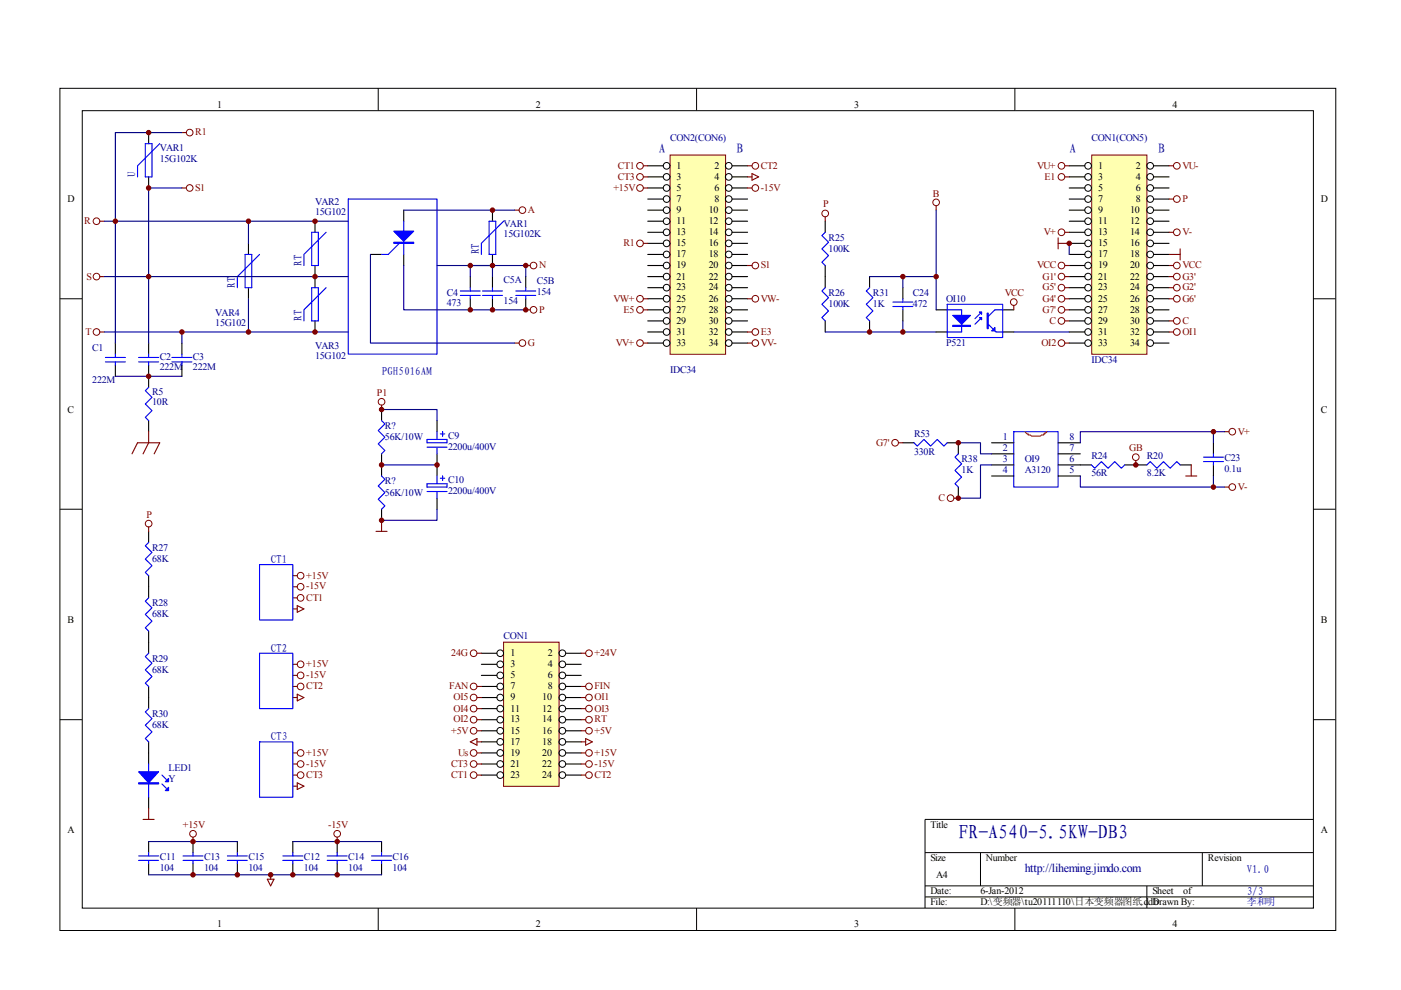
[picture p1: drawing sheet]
<svg xmlns="http://www.w3.org/2000/svg" width="297mm" height="210mm" viewBox="0 0 297 210" stroke-linecap="round" stroke-linejoin="round" font-family="sans-serif">
<g fill="none" stroke="#000" stroke-width=".21">
<path d="M12.7 18.7h270.5v178.6h-270.5zM80.2 18.7v4.7M147.7 18.7v4.7M215.2 18.7v4.7M17.4 23.5h261.1v169h-261.1zM12.7 63.3h4.7M278.4 63.3h4.7M12.7 108h4.7M278.4 108h4.7M12.7 152.6h4.7M278.4 152.6h4.7M278.4 173.7h-82.3v18.8"/>
<path d="M80.2 192.5v4.7M147.7 192.5v4.7M196.1 180.8h82.3M196.1 187.8h82.3M196.1 190.2h82.3M207.9 180.8v7M215.2 192.5v4.7M243.2 187.8v4.7M254.9 180.8v7"/>
</g>
<g fill="none" stroke="#00f" stroke-width=".23">
<path d="M30.8 30.5h1.4v7h-1.4zM33.9 30.5l-4.7 4.7v2.3M52 53.9h1.4v7.1h-1.4zM55 53.9l-4.7 4.7v2.4M66.1 49.3h1.4v7h-1.4zM69.1 49.3l-4.7 4.6v2.4M73.8 42.2h18.9v32.9h-18.9zM84.7 51.6l-2.4 2.3h-1.4M85.6 46.9v7M103.7 46.9h1.4v7h-1.4zM106.8 46.9l-4.7 4.7v2.3M22.3 76.7h4.3"/>
<path d="M22.3 75.8h4.3M24.5 75.1v.7M24.5 76.7v.7M29.4 76.7h4.2M29.4 75.8h4.2M31.5 75.1v.7M31.5 76.7v.7M36.4 76.7h4.3M36.4 75.8h4.3M38.6 75.1v.7M38.6 76.7v.7M66.1 61h1.4v7h-1.4z"/>
<path d="M69.1 61l-4.7 4.7v2.3M97.6 62.6h4.2M97.6 61.7h4.2M99.7 61v.7M99.7 62.6v.7M31.5 82.1l-.7 .7 1.4 1.4-1.4 1.5 1.4 1.4-1.4 1.4 .7 .7M31.5 115l-.7 .7 1.4 1.4-1.4 1.4 1.4 1.4-1.4 1.5 .7 .7M31.5 126.8l-.7 .7 1.4 1.4-1.4 1.4 1.4 1.4-1.4 1.4 .7 .7M31.5 138.5l-.7 .7 1.4 1.4-1.4 1.4 1.4 1.4-1.4 1.4 .7 .7M31.5 150.2l-.7 .7 1.4 1.5-1.4 1.4 1.4 1.4-1.4 1.4 .7 .7M31.5 162v7M34.3 166.2l1 1"/>
<path d="M34.3 164.3l1 1"/>
</g>
<g fill="none" stroke="#000" stroke-width=".23">
<path d="M31.5 28.1v2.4M31.5 37.5v2.4M52.7 51.6v2.3M66.8 46.9v2.4M66.8 56.3v4.7M78.5 53.9h2.4M85.6 44.6v2.3M85.6 53.9v2.4M99.7 58.6v2.4M104.4 44.6v2.3M104.4 53.9v2.4M24.5 72.7v2.4"/>
<path d="M24.5 77.4v2.4M31.5 72.7v2.4M31.5 77.4v4.7M38.6 72.7v2.4M38.6 77.4v2.4M52.7 61v2.3M66.8 68v2.4M99.7 63.3v2.4M31.5 89.2v2.3M31.5 112.7v2.3M31.5 122.1v4.7M31.5 133.8v4.7"/>
<path d="M31.5 145.5v4.7M31.5 157.3v4.7M31.5 169v2.4"/>
</g>
<g fill="none" stroke="#800000" stroke-width=".21">
<circle cx="40.2" cy="39.9" r=".71"/>
<circle cx="40.2" cy="28.1" r=".71"/>
<circle cx="20.5" cy="46.9" r=".71"/>
<circle cx="20.5" cy="58.6" r=".71"/>
<circle cx="110.8" cy="44.6" r=".71"/>
<circle cx="113.1" cy="56.3" r=".7"/>
<circle cx="20.5" cy="70.4" r=".71"/>
<circle cx="110.8" cy="72.7" r=".71"/>
<circle cx="113.1" cy="65.7" r=".71"/>
<circle cx="31.5" cy="111" r=".71"/>
</g>
<g fill="none" stroke="#800000" stroke-width=".23">
<path d="M38.6 28.1h.9M38.6 39.9h.9M21.2 46.9h.9M21.2 58.6h.9M109.1 44.6h1M111.5 56.3h.9M21.2 70.4h.9M109.1 72.7h1M111.5 65.7h.9M28 96.2l1.2-2.3h4.7l-1.2 2.3M31.5 91.5v2.4l-1.2 2.3M31.5 111.7v1"/>
<path d="M30.3 173.7h2.4M31.5 171.4v2.3"/>
</g>
<g fill="#00f" stroke="#00f" stroke-width=".23">
<path d="M83.5 49h4.2l-2.1 2.1z"/>
<path d="M29.4 163.6h4.2l-2.1 2.4z"/>
<path d="M35.7 166.9v.7h-.7z"/>
<path d="M35 165.7l.7-.7v.7z"/>
<path d="M83.5 51.4h4.2v.2h-4.2z" fill-rule="evenodd"/>
<path d="M29.4 166h4.2v.2h-4.2z" fill-rule="evenodd"/>
</g>
<g fill="none" stroke="#000080" stroke-width=".23">
<path d="M38.6 28.1h-14.1v44.6M38.6 39.9h-7.1v32.8M22.1 46.9h51.7M22.1 58.6h51.7M52.7 46.9v4.7M78.5 53.9v18.8h30.6M85.6 56.3v9.4h25.9M85.6 44.6h23.5M92.7 56.3h11.7h-4.7v2.3M22.1 70.4h51.7M24.5 79.8h14.1M38.6 70.4v2.3"/>
<path d="M52.7 63.3v7.1"/>
</g>
<g fill="#800000" stroke="#800000" stroke-width=".21">
<circle cx="66.8" cy="46.9" r=".47"/>
<circle cx="66.8" cy="70.4" r=".47"/>
<circle cx="66.8" cy="58.6" r=".47"/>
<circle cx="38.6" cy="70.4" r=".47"/>
<circle cx="31.5" cy="79.8" r=".47"/>
<circle cx="104.4" cy="44.6" r=".47"/>
<circle cx="24.5" cy="46.9" r=".47"/>
<circle cx="31.5" cy="28.1" r=".47"/>
<circle cx="31.5" cy="39.9" r=".47"/>
<circle cx="31.5" cy="58.6" r=".47"/>
</g>
<path d="M231.6 32.9h11.6v42.2h-11.6z" fill="#ffffb0"/>
<path d="M231.5 32.9h11.7v42.2h-11.7z" fill="none" stroke="#800000" stroke-width=".21"/>
<g fill="none" stroke="#000" stroke-width=".21">
<circle cx="230.7" cy="35.2" r=".71"/>
<circle cx="230.7" cy="37.5" r=".7"/>
<circle cx="230.7" cy="39.9" r=".7"/>
<circle cx="243.9" cy="35.2" r=".71"/>
<circle cx="243.9" cy="37.5" r=".71"/>
<circle cx="243.9" cy="39.9" r=".71"/>
<circle cx="230.7" cy="49.2" r=".71"/>
<circle cx="230.7" cy="51.6" r=".71"/>
<circle cx="230.7" cy="44.6" r=".7"/>
<circle cx="230.7" cy="53.9" r=".7"/>
<circle cx="230.7" cy="46.9" r=".7"/>
<circle cx="230.7" cy="56.3" r=".7"/>
<circle cx="230.7" cy="58.6" r=".7"/>
<circle cx="230.7" cy="42.2" r=".7"/>
<circle cx="243.9" cy="49.2" r=".71"/>
<circle cx="243.9" cy="51.6" r=".71"/>
<circle cx="243.9" cy="53.9" r=".71"/>
<circle cx="243.9" cy="44.6" r=".71"/>
<circle cx="243.9" cy="46.9" r=".71"/>
<circle cx="243.9" cy="56.3" r=".71"/>
<circle cx="243.9" cy="58.6" r=".71"/>
<circle cx="243.9" cy="42.2" r=".71"/>
<circle cx="230.7" cy="65.7" r=".71"/>
<circle cx="230.7" cy="68" r=".71"/>
<circle cx="230.7" cy="61" r=".7"/>
<circle cx="230.7" cy="72.7" r=".7"/>
<circle cx="230.7" cy="70.4" r=".7"/>
<circle cx="230.7" cy="63.3" r=".7"/>
<circle cx="243.9" cy="68" r=".71"/>
<circle cx="243.9" cy="65.7" r=".71"/>
<circle cx="243.9" cy="61" r=".71"/>
<circle cx="243.9" cy="63.3" r=".71"/>
<circle cx="243.9" cy="72.7" r=".71"/>
<circle cx="243.9" cy="70.4" r=".71"/>
</g>
<g fill="none" stroke="#000" stroke-width=".23">
<path d="M226.7 35.2h3.3M226.7 37.5h3.3M226.7 39.9h3.3M244.6 35.2h3.3M244.6 37.5h3.3M244.6 39.9h3.3M226.7 42.2h3.3M226.7 44.6h3.3M226.7 46.9h3.3M226.7 49.3h3.3M226.7 51.6h3.3M226.7 53.9h3.3"/>
<path d="M226.7 56.3h3.3M226.7 58.6h3.3M244.6 42.2h3.3M244.6 44.6h3.3M244.6 46.9h3.3M244.6 49.3h3.3M244.6 51.6h3.3M244.6 53.9h3.3M244.6 56.3h3.3M244.6 58.6h3.3M226.7 61h3.3M226.7 63.3h3.3"/>
<path d="M226.7 65.7h3.3M226.7 68h3.3M226.7 70.4h3.3M226.7 72.7h3.3M244.6 61h3.3M244.6 63.3h3.3M244.6 65.7h3.3M244.6 68h3.3M244.6 70.4h3.3M244.6 72.7h3.3"/>
</g>
<path d="M142.2 32.9h11.6v42.2h-11.6z" fill="#ffffb0"/>
<g fill="none" stroke="#800000" stroke-width=".21">
<path d="M142.1 32.9h11.7v42.2h-11.7z"/>
<circle cx="135.7" cy="35.2" r=".71"/>
<circle cx="135.7" cy="39.9" r=".71"/>
<circle cx="135.7" cy="37.5" r=".71"/>
<circle cx="160.1" cy="35.2" r=".71"/>
<circle cx="160.1" cy="39.9" r=".7"/>
<circle cx="225.1" cy="35.2" r=".71"/>
<circle cx="225.1" cy="37.5" r=".71"/>
<circle cx="249.5" cy="35.2" r=".71"/>
<circle cx="135.7" cy="51.6" r=".71"/>
<circle cx="160.1" cy="56.3" r=".7"/>
<circle cx="175" cy="45.3" r=".71"/>
<circle cx="198.5" cy="42.9" r=".71"/>
<circle cx="225.1" cy="49.2" r=".71"/>
<circle cx="225.1" cy="56.3" r=".71"/>
<circle cx="225.1" cy="58.6" r=".71"/>
<circle cx="249.5" cy="49.2" r=".71"/>
<circle cx="249.5" cy="56.3" r=".71"/>
<circle cx="249.5" cy="58.6" r=".71"/>
<circle cx="249.5" cy="42.2" r=".71"/>
<circle cx="135.7" cy="65.7" r=".71"/>
<circle cx="135.7" cy="63.3" r=".71"/>
<circle cx="135.7" cy="72.7" r=".71"/>
<circle cx="160.1" cy="70.4" r=".7"/>
<circle cx="160.1" cy="63.3" r=".7"/>
<circle cx="160.1" cy="72.7" r=".7"/>
<circle cx="214.9" cy="64" r=".71"/>
<circle cx="225.1" cy="65.7" r=".71"/>
<circle cx="225.1" cy="61" r=".71"/>
<circle cx="225.1" cy="63.3" r=".71"/>
<circle cx="225.1" cy="72.7" r=".71"/>
<circle cx="249.5" cy="68" r=".71"/>
<circle cx="249.5" cy="61" r=".71"/>
<circle cx="249.5" cy="70.4" r=".71"/>
<circle cx="249.5" cy="63.3" r=".71"/>
<circle cx="80.9" cy="85.2" r=".71"/>
</g>
<g fill="none" stroke="#000" stroke-width=".21">
<circle cx="141.3" cy="35.2" r=".71"/>
<circle cx="141.3" cy="39.9" r=".71"/>
<circle cx="141.3" cy="37.5" r=".71"/>
<circle cx="154.5" cy="35.2" r=".71"/>
<circle cx="154.5" cy="39.9" r=".71"/>
<circle cx="154.5" cy="37.5" r=".71"/>
<circle cx="141.3" cy="49.2" r=".71"/>
<circle cx="141.3" cy="51.6" r=".71"/>
<circle cx="141.3" cy="44.6" r=".71"/>
<circle cx="141.3" cy="53.9" r=".71"/>
<circle cx="141.3" cy="46.9" r=".71"/>
<circle cx="141.3" cy="56.3" r=".71"/>
<circle cx="141.3" cy="42.2" r=".71"/>
<circle cx="141.3" cy="58.6" r=".71"/>
<circle cx="154.5" cy="49.2" r=".71"/>
<circle cx="154.5" cy="51.6" r=".71"/>
<circle cx="154.5" cy="44.6" r=".71"/>
<circle cx="154.5" cy="53.9" r=".71"/>
<circle cx="154.5" cy="46.9" r=".71"/>
<circle cx="154.5" cy="56.3" r=".71"/>
<circle cx="154.5" cy="42.2" r=".71"/>
<circle cx="154.5" cy="58.6" r=".71"/>
<circle cx="141.3" cy="65.7" r=".71"/>
<circle cx="141.3" cy="68" r=".71"/>
<circle cx="141.3" cy="61" r=".71"/>
<circle cx="141.3" cy="70.4" r=".71"/>
<circle cx="141.3" cy="63.3" r=".71"/>
<circle cx="141.3" cy="72.7" r=".71"/>
<circle cx="154.5" cy="65.7" r=".71"/>
<circle cx="154.5" cy="68" r=".71"/>
<circle cx="154.5" cy="61" r=".71"/>
<circle cx="154.5" cy="72.7" r=".71"/>
<circle cx="154.5" cy="63.3" r=".71"/>
<circle cx="154.5" cy="70.4" r=".71"/>
</g>
<g fill="none" stroke="#000" stroke-width=".23">
<path d="M137.3 35.2h3.3M137.3 37.5h3.3M137.3 39.9h3.3M155.2 35.2h3.3M155.2 37.5h3.3M155.2 39.9h3.3M137.3 42.2h3.3M137.3 44.6h3.3M137.3 46.9h3.3M137.3 49.3h3.3M137.3 51.6h3.3M137.3 53.9h3.3"/>
<path d="M137.3 56.3h3.3M137.3 58.6h3.3M155.2 42.2h3.3M155.2 44.6h3.3M155.2 46.9h3.3M155.2 49.3h3.3M155.2 51.6h3.3M155.2 53.9h3.3M155.2 56.3h3.3M155.2 58.6h3.3M175 46.9v2.4M175 56.3v4.7"/>
<path d="M184.4 58.6v2.4M137.3 61h3.3M137.3 63.3h3.3M137.3 65.7h3.3M137.3 68h3.3M137.3 70.4h3.3M137.3 72.7h3.3M155.2 61h3.3M155.2 63.3h3.3M155.2 65.7h3.3M155.2 68h3.3M155.2 70.4h3.3"/>
<path d="M155.2 72.7h3.3M175 68v2.4M184.4 68v2.4M191.4 61v2.3M191.4 65.7v2.3M198.5 65.7h2.3M198.5 70.4h2.3M212.6 65.7h2.3M212.6 70.4h2.3M80.9 86.8v2.4M80.9 96.2v4.7M92.7 89.2v2.3"/>
<path d="M92.7 96.2v4.7M80.9 108v2.3M92.7 105.6v2.4"/>
</g>
<g fill="none" stroke="#800000" stroke-width=".23">
<path d="M136.4 39.9h.9M136.4 37.5h.9M136.4 35.2h.9M158.5 39.9h.9M158.5 37.5h.9M158.5 35.2h.9M159.4 36.8l1.5 .7-1.5 .7zM225.8 37.5h.9M225.8 35.2h.9M247.9 35.2h.9M136.4 51.6h.9M158.5 56.3h.9"/>
<path d="M175 46v.9M198.5 43.6v1M224.3 51.6h2.4M224.3 50.4v2.4M225.8 56.3h.9M225.8 49.3h.9M225.8 58.6h.9M247.9 56.3h.9M247.9 49.3h.9M247.9 58.6h.9M247.9 42.2h.9M247.9 53.9h2.3"/>
<path d="M250.2 52.8v2.3M136.4 63.3h.9M136.4 65.7h.9M136.4 72.7h.9M158.5 63.3h.9M158.5 72.7h.9M158.5 70.4h.9M214.9 64.8v.9M225.8 63.3h.9M225.8 65.7h.9M225.8 72.7h.9M225.8 61h.9"/>
<path d="M247.9 63.3h.9M247.9 70.4h.9M247.9 61h.9M247.9 68h.9M80.9 85.9v.9M79.7 112.7h2.4M80.9 110.3v2.4"/>
</g>
<path d="M184.4 58.6h14.1v7.1M191.4 58.6v2.4M198.5 44.6v14M226.7 51.6v2.3M175 70.4h23.5M191.4 68v2.4M214.9 70.4h11.8M80.9 86.8h11.8v2.4M80.9 98.6h11.8M92.7 108v2.3h-11.8" fill="none" stroke="#000080" stroke-width=".23"/>
<g fill="#800000" stroke="#800000" stroke-width=".21">
<circle cx="226.7" cy="51.6" r=".47"/>
<circle cx="198.5" cy="58.6" r=".47"/>
<circle cx="191.4" cy="58.6" r=".47"/>
<circle cx="191.4" cy="70.4" r=".47"/>
<circle cx="184.4" cy="70.4" r=".47"/>
<circle cx="80.9" cy="98.6" r=".47"/>
<circle cx="80.9" cy="110.3" r=".47"/>
<circle cx="92.7" cy="98.6" r=".47"/>
<circle cx="80.9" cy="86.8" r=".47"/>
</g>
<g fill="none" stroke="#00f" stroke-width=".23">
<path d="M175 49.3l-.7 .7 1.4 1.4-1.4 1.4 1.4 1.4-1.4 1.4 .7 .7M175 61l-.7 .7 1.4 1.4-1.4 1.4 1.4 1.4-1.4 1.4 .7 .7M184.4 61l-.7 .7 1.4 1.4-1.4 1.4 1.4 1.4-1.4 1.4 .7 .7M189.3 65h4.2M189.3 64h4.2M191.4 63.3v.7M191.4 65v.7M200.8 64.5h11.8v7.1h-11.8zM200.8 65.7h3.1v4.7h-3.1M208.1 67.3l-1.4 1.4M208.1 66.2l-1.4 1.4M209.5 68.7l1.7 1.7h1.4"/>
<path d="M212.6 65.7h-1.7l-1.4 1.4M80.9 89.2l.7 .7-1.4 1.4 1.4 1.4-1.4 1.4 1.4 1.4-.7 .7M90.5 93.2h4.3v.7h-4.3zM90.5 94.8h4.3M92.7 91.5v1.7M92.7 94.8v1.4M93.4 92h.9M93.8 91.5v1M80.9 100.9l.7 .7-1.4 1.4 1.4 1.4-1.4 1.5 1.4 1.4-.7 .7M90.5 102.6h4.3v.7h-4.3zM90.5 104.2h4.3M92.7 100.9v1.7"/>
<path d="M92.7 104.2v1.4M93.4 101.4h.9M93.8 100.9v1"/>
</g>
<g fill="#00f" stroke="#00f" stroke-width=".23">
<path d="M202 66.9h3.8l-1.9 1.8z"/>
<path d="M207.7 66.2h.4v.4z"/>
<path d="M207.7 67.3h.4v.5z"/>
<path d="M210.9 69.5v.7h-.7z"/>
<path d="M202 69h3.8v.2h-3.8z" fill-rule="evenodd"/>
<path d="M209.3 66.4h.2v3.3h-.2z" fill-rule="evenodd"/>
</g>
<path d="M106.8 136.2h11.7v30.5h-11.7z" fill="#ffffb0"/>
<g fill="none" stroke="#800000" stroke-width=".21">
<path d="M106.8 136.2h11.7v30.5h-11.7z"/>
<circle cx="225.1" cy="68" r=".71"/>
<circle cx="189.8" cy="93.9" r=".71"/>
<circle cx="240.8" cy="96.9" r=".7"/>
<circle cx="261.3" cy="91.5" r=".71"/>
<circle cx="201.5" cy="105.6" r=".71"/>
<circle cx="261.3" cy="103.3" r=".71"/>
<circle cx="63.7" cy="126.8" r=".71"/>
<circle cx="63.7" cy="124.4" r=".71"/>
<circle cx="63.7" cy="122.1" r=".71"/>
<circle cx="100.4" cy="138.5" r=".71"/>
<circle cx="124.9" cy="138.5" r=".7"/>
<circle cx="63.7" cy="143.2" r=".71"/>
<circle cx="63.7" cy="145.5" r=".71"/>
<circle cx="63.7" cy="140.8" r=".71"/>
<circle cx="63.7" cy="159.6" r=".71"/>
<circle cx="100.4" cy="145.5" r=".71"/>
<circle cx="100.4" cy="159.6" r=".71"/>
<circle cx="100.4" cy="152.6" r=".71"/>
<circle cx="100.4" cy="147.9" r=".71"/>
<circle cx="100.4" cy="154.9" r=".71"/>
<circle cx="100.4" cy="150.2" r=".71"/>
<circle cx="124.9" cy="145.5" r=".71"/>
<circle cx="124.9" cy="159.6" r=".71"/>
<circle cx="124.9" cy="152.6" r=".7"/>
<circle cx="124.9" cy="147.9" r=".7"/>
<circle cx="124.9" cy="154.9" r=".7"/>
<circle cx="124.9" cy="150.2" r=".7"/>
<circle cx="40.9" cy="176.8" r=".71"/>
<circle cx="63.7" cy="162" r=".71"/>
<circle cx="63.7" cy="164.3" r=".71"/>
<circle cx="71.5" cy="176.8" r=".71"/>
<circle cx="100.4" cy="162" r=".71"/>
<circle cx="100.4" cy="164.3" r=".71"/>
<circle cx="124.9" cy="162" r=".7"/>
<circle cx="124.9" cy="164.3" r=".7"/>
</g>
<g fill="none" stroke="#000" stroke-width=".21">
<circle cx="106.1" cy="138.5" r=".71"/>
<circle cx="119.2" cy="138.5" r=".71"/>
<circle cx="106.1" cy="143.2" r=".71"/>
<circle cx="106.1" cy="157.3" r=".71"/>
<circle cx="106.1" cy="145.5" r=".71"/>
<circle cx="106.1" cy="140.8" r=".71"/>
<circle cx="106.1" cy="159.6" r=".71"/>
<circle cx="106.1" cy="152.6" r=".71"/>
<circle cx="106.1" cy="147.9" r=".71"/>
<circle cx="106.1" cy="154.9" r=".71"/>
<circle cx="106.1" cy="150.2" r=".71"/>
<circle cx="119.2" cy="143.2" r=".71"/>
<circle cx="119.2" cy="157.3" r=".71"/>
<circle cx="119.2" cy="145.5" r=".71"/>
<circle cx="119.2" cy="140.8" r=".71"/>
<circle cx="119.2" cy="159.6" r=".71"/>
<circle cx="119.2" cy="152.6" r=".71"/>
<circle cx="119.2" cy="147.9" r=".71"/>
<circle cx="119.2" cy="154.9" r=".71"/>
<circle cx="119.2" cy="150.2" r=".71"/>
<circle cx="106.1" cy="162" r=".71"/>
<circle cx="106.1" cy="164.3" r=".71"/>
<circle cx="119.2" cy="162" r=".71"/>
<circle cx="119.2" cy="164.3" r=".71"/>
</g>
<g fill="none" stroke="#000" stroke-width=".23">
<path d="M104.4 58.6v2.4M111.5 58.6v2.4M104.4 63.3v2.4M111.5 63.3v2.4M191.4 93.9h2.4M200.8 93.9h2.4v2.3M210.2 93.9h4.7M210.2 96.2h4.7M210.2 98.6h4.7M224.3 93.9h4.7M224.3 96.2h4.7M224.3 98.6h7.1"/>
<path d="M238.5 98.6h4.7M250.2 98.6h2.4M257.3 93.9v2.3M257.3 98.6v2.3M203.2 103.3v2.3M210.2 100.9h4.7M224.3 100.9h4.7M102.1 138.5h3.3M119.9 138.5h3.3M102.1 140.9h3.3M102.1 143.2h3.3M102.1 145.5h3.3"/>
<path d="M102.1 147.9h3.3M102.1 150.2h3.3M102.1 152.6h3.3M102.1 154.9h3.3M102.1 157.3h3.3M102.1 159.6h3.3M119.9 140.9h3.3M119.9 143.2h3.3M119.9 145.5h3.3M119.9 147.9h3.3M119.9 150.2h3.3M119.9 152.6h3.3"/>
<path d="M119.9 154.9h3.3M119.9 157.3h3.3M119.9 159.6h3.3M31.5 178.4v2.4M40.9 178.4v2.4M50.3 178.4v2.4M62.1 178.4v2.4M71.5 178.4v2.4M80.9 178.4v2.4M102.1 162h3.3M102.1 164.3h3.3M119.9 162h3.3"/>
<path d="M119.9 164.3h3.3M31.5 183.1v2.4M40.9 183.1v2.4M50.3 183.1v2.4M62.1 183.1v2.4M71.5 183.1v2.4M80.9 183.1v2.4"/>
</g>
<g fill="none" stroke="#800000" stroke-width=".23">
<path d="M225.8 68h.9M190.5 93.9h.9M240.8 97.6v1M252.6 98.6v2.3M259.6 91.5h1M202.2 105.6h1M251.4 100.9h2.3M259.6 103.3h1M62.1 122.1h.9M62.1 124.4h.9M62.1 129.1h.9M62.1 126.8h.9"/>
<path d="M63 128.4l1.4 .7-1.4 .7zM101.1 138.5h1M123.2 138.5h1M62.1 145.5h.9M62.1 147.9h.9M62.1 159.6h.9M62.1 140.9h.9M62.1 143.2h.9M63 147.2l1.4 .7-1.4 .7zM99.7 157.3l1.4-.7v1.4zM101.1 145.5h1M101.1 147.9h1"/>
<path d="M101.1 150.2h1M101.1 152.6h1M101.1 154.9h1M101.1 159.6h1M101.1 157.3h1M123.2 145.5h1M123.2 147.9h1M123.2 150.2h1M123.2 152.6h1M123.2 154.9h1M123.2 159.6h1M123.2 157.3h1"/>
<path d="M124.2 156.6l1.4 .7-1.4 .7zM40.9 177.5v.9M62.1 162h.9M62.1 164.3h.9M62.1 166.7h.9M63 166l1.4 .7-1.4 .7zM71.5 177.5v.9M101.1 162h1M101.1 164.3h1M123.2 162h1M123.2 164.3h1M56.7 186.4h1.4l-.7 1.4z"/>
<path d="M57.4 185.5v.9"/>
</g>
<g fill="none" stroke="#00f" stroke-width=".23">
<path d="M102.3 61.7h4.2M102.3 62.6h4.2M104.4 61v.7M104.4 62.6v.7M109.4 61.7h4.2M109.4 62.6h4.2M111.5 61v.7M111.5 62.6v.7M193.8 93.9l.7 .7 1.4-1.4 1.4 1.4 1.4-1.4 1.4 1.4 .7-.7M203.2 96.2l-.7 .7 1.4 1.4-1.4 1.4 1.4 1.5-1.4 1.4 .7 .7M214.9 91.5h9.4v11.8h-9.4zM231.4 98.6l.7 .7 1.4-1.4 1.4 1.4 1.4-1.4 1.4 1.4 .8-.7"/>
<path d="M243.2 98.6l.7-.7 1.4 1.4 1.4-1.4 1.4 1.4 1.4-1.4 .7 .7M255.2 97.9h4.2M255.2 96.9h4.2M257.3 96.2v.7M257.3 97.9v.7M55 119.7h7.1v11.8h-7.1zM55 138.5h7.1v11.7h-7.1zM55 157.3h7.1v11.7h-7.1zM29.4 181.5h4.2M29.4 182.4h4.2M31.5 180.8v.7M31.5 182.4v.7"/>
<path d="M38.8 181.5h4.2M38.8 182.4h4.2M40.9 180.8v.7M40.9 182.4v.7M48.2 181.5h4.2M48.2 182.4h4.2M50.3 180.8v.7M50.3 182.4v.7M60 181.5h4.2M60 182.4h4.2M62.1 180.8v.7M62.1 182.4v.7"/>
<path d="M69.4 181.5h4.2M69.4 182.4h4.2M71.5 180.8v.7M71.5 182.4v.7M78.8 181.5h4.2M78.8 182.4h4.2M80.9 180.8v.7M80.9 182.4v.7"/>
</g>
<path d="M217.3 91.5l.5 .5h.2v.2h.5l.2 .3h1.9l.2-.3h.5v-.2h.2v-.2l.5-.3" fill="none" stroke="#f00" stroke-width=".23"/>
<path d="M104.4 58.6v-2.3h7.1v2.3M203.2 93.9h4.7v2.3h2.3M210.2 98.6h-2.3v7h-4.7M257.3 91.5v2.4M259.6 91.5h-30.6v2.4M229 100.9v2.4h30.6M257.3 100.9v2.4M31.5 178.4h18.8M62.1 178.4h18.8M31.5 185.5h49.4" fill="none" stroke="#000080" stroke-width=".23"/>
<g fill="#800000" stroke="#800000" stroke-width=".21">
<circle cx="203.2" cy="93.9" r=".47"/>
<circle cx="257.3" cy="91.5" r=".47"/>
<circle cx="257.3" cy="103.3" r=".47"/>
<circle cx="240.8" cy="98.6" r=".47"/>
<circle cx="203.2" cy="105.6" r=".47"/>
<circle cx="52.7" cy="70.4" r=".47"/>
<circle cx="52.7" cy="46.9" r=".47"/>
<circle cx="99.7" cy="56.3" r=".47"/>
<circle cx="104.4" cy="56.3" r=".47"/>
<circle cx="111.5" cy="56.3" r=".47"/>
<circle cx="111.5" cy="65.7" r=".47"/>
<circle cx="99.7" cy="65.7" r=".47"/>
<circle cx="104.4" cy="65.7" r=".47"/>
<circle cx="40.9" cy="185.5" r=".47"/>
<circle cx="50.3" cy="185.5" r=".47"/>
<circle cx="62.1" cy="185.5" r=".47"/>
<circle cx="71.5" cy="185.5" r=".47"/>
<circle cx="57.4" cy="185.5" r=".47"/>
<circle cx="40.9" cy="178.4" r=".47"/>
<circle cx="71.5" cy="178.4" r=".47"/>
</g>
<text font-size="4.2" fill="#000080" x="203.2" y="177.8">FR-A540-5.5KW-DB3</text>
<g font-size="2.8" fill="#000080">
<text x="139.7" y="32.4">A</text>
<text x="156.1" y="32.4">B</text>
<text x="226.7" y="32.4">A</text>
<text x="245.5" y="32.4">B</text>
</g>
<text font-size="2.5" fill="#000080" x="217.3" y="184.8">http://liheming.jimdo.com</text>
<g font-size="2.3" fill="#000080">
<text x="28.7" y="37.5" transform="rotate(-90 28.7 37.5)">U</text>
<text x="101.6" y="53.9" transform="rotate(-90 101.6 53.9)">RT</text>
<text x="64" y="56.3" transform="rotate(-90 64 56.3)">RT</text>
<text x="49.9" y="61" transform="rotate(-90 49.9 61)">RT</text>
<text x="64" y="68" transform="rotate(-90 64 68)">RT</text>
<text x="80.9" y="79.4">PGH5016AM</text>
<text x="57.4" y="119.4">CT1</text>
<text x="57.4" y="138.2">CT2</text>
<text x="57.4" y="157">CT3</text>
<text x="264.3" y="185.2">V1.0</text>
<text x="264.3" y="189.8">3/3</text>
</g>
<g font-size="2.1">
<text x="46.1" y="22.9">1</text>
<text x="113.6" y="22.9">2</text>
<text x="181.1" y="22.9">3</text>
<text x="248.6" y="22.9">4</text>
<text x="143.4" y="35.7">1</text>
<text x="151.5" y="35.7">2</text>
<text x="232.8" y="35.7">1</text>
<text x="240.8" y="35.7">2</text>
<text x="143.4" y="38.1">3</text>
<text x="143.4" y="40.5">5</text>
<text x="151.5" y="38.1">4</text>
<text x="151.5" y="40.5">6</text>
<text x="232.8" y="38.1">3</text>
<text x="232.8" y="40.5">5</text>
<text x="240.8" y="38.1">4</text>
<text x="240.8" y="40.5">6</text>
<text x="14.3" y="42.8">D</text>
<text x="143.4" y="42.8">7</text>
<text x="143.4" y="45.1">9</text>
<text x="143.4" y="47.5">11</text>
<text x="150.3" y="45.1">10</text>
<text x="150.3" y="47.5">12</text>
<text x="151.5" y="42.8">8</text>
<text x="232.8" y="42.8">7</text>
<text x="232.8" y="45.1">9</text>
<text x="232.8" y="47.5">11</text>
<text x="239.6" y="45.1">10</text>
<text x="239.6" y="47.5">12</text>
<text x="240.8" y="42.8">8</text>
<text x="280.1" y="42.8">D</text>
<text x="143.4" y="49.9">13</text>
<text x="143.4" y="52.2">15</text>
<text x="150.3" y="49.9">14</text>
<text x="150.3" y="52.2">16</text>
<text x="232.8" y="49.9">13</text>
<text x="232.8" y="52.2">15</text>
<text x="239.6" y="49.9">14</text>
<text x="239.6" y="52.2">16</text>
<text x="143.4" y="54.5">17</text>
<text x="143.4" y="56.9">19</text>
<text x="143.4" y="59.3">21</text>
<text x="150.3" y="54.5">18</text>
<text x="150.3" y="56.9">20</text>
<text x="150.3" y="59.3">22</text>
<text x="232.8" y="54.5">17</text>
<text x="232.8" y="56.9">19</text>
<text x="232.8" y="59.3">21</text>
<text x="239.6" y="54.5">18</text>
<text x="239.6" y="56.9">20</text>
<text x="239.6" y="59.3">22</text>
<text x="143.4" y="61.6">23</text>
<text x="143.4" y="63.9">25</text>
<text x="150.3" y="61.6">24</text>
<text x="150.3" y="63.9">26</text>
<text x="232.8" y="61.6">23</text>
<text x="232.8" y="63.9">25</text>
<text x="239.6" y="61.6">24</text>
<text x="239.6" y="63.9">26</text>
<text x="143.4" y="66.3">27</text>
<text x="143.4" y="68.7">29</text>
<text x="143.4" y="71">31</text>
<text x="150.3" y="66.3">28</text>
<text x="150.3" y="68.7">30</text>
<text x="150.3" y="71">32</text>
<text x="232.8" y="66.3">27</text>
<text x="232.8" y="68.7">29</text>
<text x="232.8" y="71">31</text>
<text x="239.6" y="66.3">28</text>
<text x="239.6" y="68.7">30</text>
<text x="239.6" y="71">32</text>
<text x="143.4" y="73.3">33</text>
<text x="150.3" y="73.3">34</text>
<text x="232.8" y="73.3">33</text>
<text x="239.6" y="73.3">34</text>
<text x="14.3" y="87.5">C</text>
<text x="280.1" y="87.5">C</text>
<text x="14.3" y="132.1">B</text>
<text x="280.1" y="132.1">B</text>
<text x="108.2" y="139.1">1</text>
<text x="108.2" y="141.5">3</text>
<text x="108.2" y="143.8">5</text>
<text x="116.2" y="139.1">2</text>
<text x="116.2" y="141.5">4</text>
<text x="116.2" y="143.8">6</text>
<text x="108.2" y="146.1">7</text>
<text x="108.2" y="148.5">9</text>
<text x="115" y="148.5">10</text>
<text x="116.2" y="146.1">8</text>
<text x="108.2" y="150.9">11</text>
<text x="108.2" y="153.2">13</text>
<text x="108.2" y="155.5">15</text>
<text x="115" y="150.9">12</text>
<text x="115" y="153.2">14</text>
<text x="115" y="155.5">16</text>
<text x="108.2" y="157.9">17</text>
<text x="108.2" y="160.3">19</text>
<text x="115" y="157.9">18</text>
<text x="115" y="160.3">20</text>
<text x="108.2" y="162.6">21</text>
<text x="108.2" y="164.9">23</text>
<text x="115" y="162.6">22</text>
<text x="115" y="164.9">24</text>
<text x="14.3" y="176.7">A</text>
<text x="197.3" y="175.5">Title</text>
<text x="280.1" y="176.7">A</text>
<text x="197.3" y="182.6">Size</text>
<text x="209" y="182.6">Number</text>
<text x="256.1" y="182.6">Revision</text>
<text x="197.3" y="189.6">Date:</text>
<text x="197.3" y="192">File:</text>
<text x="198.5" y="186.1">A4</text>
<text x="207.9" y="189.6">6-Jan-2012</text>
<text x="207.9" y="192">D:\变频器\tu20111110\日本变频器图纸.ddb</text>
<text x="244.3" y="189.6">Sheet</text>
<text x="244.3" y="192">Drawn By:</text>
<text x="250.9" y="189.6">of</text>
<text x="46.1" y="196.6">1</text>
<text x="113.6" y="196.6">2</text>
<text x="181.1" y="196.6">3</text>
<text x="248.6" y="196.6">4</text>
</g>
<g font-size="2.1" fill="#800000">
<text x="41.4" y="28.7">R1</text>
<text x="131" y="35.7">CT1</text>
<text x="161.3" y="35.7">CT2</text>
<text x="219.9" y="35.7">VU+</text>
<text x="250.7" y="35.7">VU-</text>
<text x="41.4" y="40.5">S1</text>
<text x="130" y="40.5">+15V</text>
<text x="131" y="38.1">CT3</text>
<text x="161.3" y="40.5">-15V</text>
<text x="197.8" y="41.7">B</text>
<text x="221.5" y="38.1">E1</text>
<text x="17.9" y="47.5">R</text>
<text x="111.9" y="45.1">A</text>
<text x="174.5" y="44">P</text>
<text x="250.7" y="42.8">P</text>
<text x="132.2" y="52.2">R1</text>
<text x="221.3" y="49.9">V+</text>
<text x="250.7" y="49.9">V-</text>
<text x="18.4" y="59.3">S</text>
<text x="114.3" y="56.9">N</text>
<text x="161.3" y="56.9">S1</text>
<text x="219.9" y="56.9">VCC</text>
<text x="221.1" y="59.3">G1'</text>
<text x="250.7" y="59.3">G3'</text>
<text x="250.7" y="56.9">VCC</text>
<text x="130" y="63.9">VW+</text>
<text x="161.3" y="63.9">VW-</text>
<text x="213" y="62.8">VCC</text>
<text x="221.1" y="61.6">G5'</text>
<text x="221.1" y="63.9">G4'</text>
<text x="250.7" y="63.9">G6'</text>
<text x="250.7" y="61.6">G2'</text>
<text x="18.1" y="71">T</text>
<text x="114.3" y="66.3">P</text>
<text x="132.2" y="66.3">E5</text>
<text x="161.3" y="71">E3</text>
<text x="221.1" y="66.3">G7'</text>
<text x="222.5" y="68.7">C</text>
<text x="250.7" y="71">OI1</text>
<text x="250.7" y="68.7">C</text>
<text x="111.9" y="73.3">G</text>
<text x="130.6" y="73.3">VV+</text>
<text x="161.3" y="73.3">VV-</text>
<text x="220.8" y="73.3">OI2</text>
<text x="79.9" y="83.9">P1</text>
<text x="185.8" y="94.5">G7'</text>
<text x="239.4" y="95.7">GB</text>
<text x="262.5" y="92.1">V+</text>
<text x="199" y="106.2">C</text>
<text x="262.5" y="103.9">V-</text>
<text x="31.1" y="109.7">P</text>
<text x="64.9" y="122.7">+15V</text>
<text x="64.9" y="125">-15V</text>
<text x="64.9" y="127.4">CT1</text>
<text x="64.9" y="141.5">+15V</text>
<text x="64.9" y="143.8">-15V</text>
<text x="95.7" y="139.1">24G</text>
<text x="126.1" y="139.1">+24V</text>
<text x="64.9" y="146.1">CT2</text>
<text x="95.2" y="146.1">FAN</text>
<text x="96.2" y="148.5">OI5</text>
<text x="126.1" y="146.1">FIN</text>
<text x="126.1" y="148.5">OI1</text>
<text x="95.7" y="155.5">+5V</text>
<text x="96.2" y="150.9">OI4</text>
<text x="96.2" y="153.2">OI2</text>
<text x="126.1" y="150.9">OI3</text>
<text x="126.1" y="153.2">RT</text>
<text x="126.1" y="155.5">+5V</text>
<text x="64.9" y="160.3">+15V</text>
<text x="97.1" y="160.3">Us</text>
<text x="126.1" y="160.3">+15V</text>
<text x="64.9" y="162.6">-15V</text>
<text x="64.9" y="164.9">CT3</text>
<text x="95.7" y="162.6">CT3</text>
<text x="95.7" y="164.9">CT1</text>
<text x="126.1" y="164.9">CT2</text>
<text x="126.1" y="162.6">-15V</text>
<text x="38.8" y="175.5">+15V</text>
<text x="69.6" y="175.5">-15V</text>
</g>
<g font-size="2.1" fill="#000080">
<text x="142.1" y="29.9">CON2(CON6)</text>
<text x="231.4" y="29.9">CON1(CON5)</text>
<text x="33.9" y="32">VAR1</text>
<text x="33.9" y="34.4">15G102K</text>
<text x="66.8" y="43.5">VAR2</text>
<text x="66.8" y="45.6">15G102</text>
<text x="106.8" y="48.2">VAR1</text>
<text x="106.8" y="50.3">15G102K</text>
<text x="175.7" y="51.1">R25</text>
<text x="175.7" y="53.4">100K</text>
<text x="106.8" y="60">C5A</text>
<text x="94.7" y="62.8">C4</text>
<text x="94.7" y="64.9">473</text>
<text x="106.8" y="64.4">154</text>
<text x="113.8" y="60.2">C5B</text>
<text x="113.8" y="62.5">154</text>
<text x="175.7" y="62.8">R26</text>
<text x="175.7" y="65.1">100K</text>
<text x="185.1" y="62.8">R31</text>
<text x="185.1" y="65.1">1K</text>
<text x="193.5" y="62.8">C24</text>
<text x="193.5" y="65.1">472</text>
<text x="200.6" y="63.9">OI10</text>
<text x="45.6" y="67">VAR4</text>
<text x="45.6" y="69.1">15G102</text>
<text x="19.6" y="74.5">C1</text>
<text x="33.9" y="76.4">C2</text>
<text x="40.9" y="76.4">C3</text>
<text x="66.8" y="74">VAR3</text>
<text x="66.8" y="76.1">15G102</text>
<text x="200.6" y="73.3">P521</text>
<text x="231.4" y="76.9">IDC34</text>
<text x="19.6" y="81.3">222M</text>
<text x="32.3" y="83.7">R5</text>
<text x="33.9" y="78.5">222M</text>
<text x="40.9" y="78.5">222M</text>
<text x="142.1" y="79.2">IDC34</text>
<text x="32.3" y="85.8">10R</text>
<text x="81.6" y="90.9">R?</text>
<text x="81.6" y="93.3">56K/10W</text>
<text x="95" y="93.1">C9</text>
<text x="95" y="95.4">2200u/400V</text>
<text x="193.8" y="92.6">R53</text>
<text x="212.6" y="93.3">1</text>
<text x="212.6" y="95.7">2</text>
<text x="226.7" y="95.7">7</text>
<text x="226.7" y="93.3">8</text>
<text x="193.8" y="96.4">330R</text>
<text x="203.9" y="98">R38</text>
<text x="203.9" y="100.3">1K</text>
<text x="212.6" y="98">3</text>
<text x="212.6" y="100.3">4</text>
<text x="217.3" y="98">OI9</text>
<text x="217.3" y="100.3">A3120</text>
<text x="226.7" y="100.3">5</text>
<text x="226.7" y="98">6</text>
<text x="231.4" y="97.3">R24</text>
<text x="231.4" y="101">56R</text>
<text x="243.2" y="97.3">R20</text>
<text x="243.2" y="101">8.2K</text>
<text x="259.6" y="97.8">C23</text>
<text x="259.6" y="100.1">0.1u</text>
<text x="81.6" y="102.7">R?</text>
<text x="81.6" y="105.1">56K/10W</text>
<text x="95" y="102.5">C10</text>
<text x="95" y="104.8">2200u/400V</text>
<text x="32.3" y="116.8">R27</text>
<text x="32.3" y="119.1">68K</text>
<text x="32.3" y="128.5">R28</text>
<text x="32.3" y="130.9">68K</text>
<text x="106.8" y="135.6">CON1</text>
<text x="32.3" y="140.3">R29</text>
<text x="32.3" y="142.6">68K</text>
<text x="32.3" y="152">R30</text>
<text x="32.3" y="154.4">68K</text>
<text x="35.7" y="163.5">LED1</text>
<text x="35.7" y="165.9">Y</text>
<text x="33.9" y="182.3">C11</text>
<text x="33.9" y="184.7">104</text>
<text x="43.3" y="182.3">C13</text>
<text x="43.3" y="184.7">104</text>
<text x="52.7" y="182.3">C15</text>
<text x="52.7" y="184.7">104</text>
<text x="64.4" y="182.3">C12</text>
<text x="64.4" y="184.7">104</text>
<text x="73.8" y="182.3">C14</text>
<text x="73.8" y="184.7">104</text>
<text x="83.2" y="182.3">C16</text>
<text x="83.2" y="184.7">104</text>
<text x="264.3" y="192">李和明</text>
</g>
</svg>
